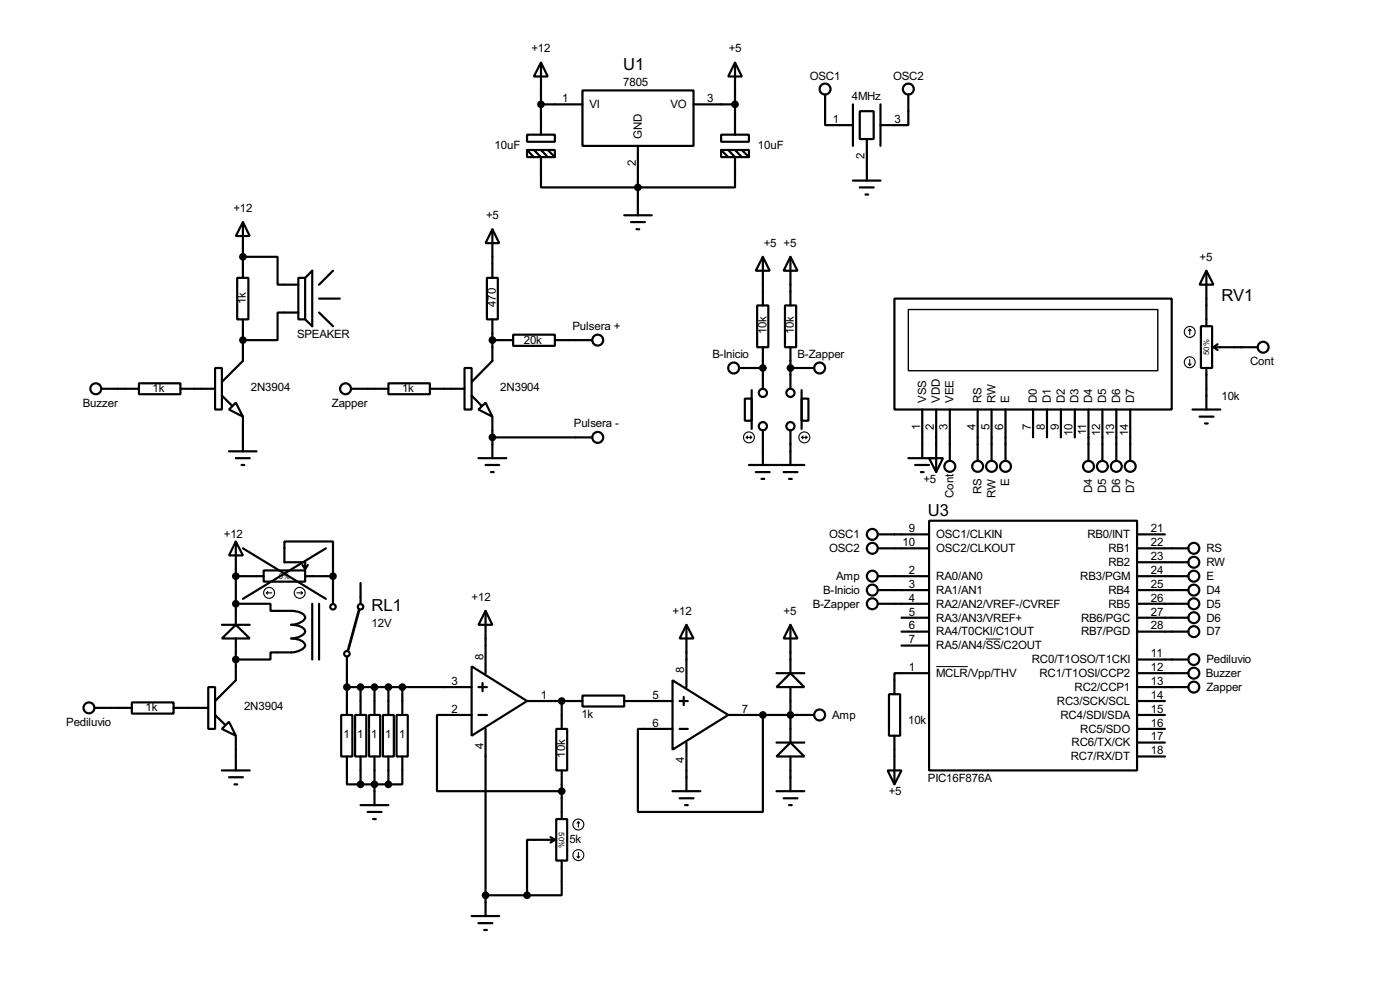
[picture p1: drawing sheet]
<svg xmlns="http://www.w3.org/2000/svg" width="256mm" height="180mm" viewBox="0 0 256 180" stroke-linecap="round" stroke-linejoin="round" font-family="sans-serif">
<g fill="none" stroke="#000" stroke-width=".4">
<path d="M99.1 11.5l1.3 2.5h-2.6zM99.1 19.1h7.6M99.1 11.5v13.2M106.7 16.6h20.4v10.1h-20.4zM127.1 19.1h7.6M134.7 11.5l1.2 2.5h-2.5zM134.7 11.5v13.2M151.2 17.3v5.6h5.1M156.3 19.1v7.6M161.3 19.1v7.6M166.4 17.3v5.6h-5.1M96.6 24.7h5.1v1.3h-5.1z"/>
<path d="M96.6 27.5h5.1v1.3h-5.1zM96.6 27.5l1.2 1.3M97.8 27.5l1.3 1.3v5.5h35.6v-5.5l-1.3-1.3M99.1 27.5l1.3 1.3M100.4 27.5l1.3 1.3M114.4 39.4h5M116.9 26.7v12.7M132.1 24.7h5.1v1.3h-5.1zM132.1 27.5h5.1v1.3h-5.1zM132.1 27.5l1.3 1.3M134.7 27.5l1.2 1.3M135.9 27.5l1.3 1.3"/>
<path d="M156.3 33.1h5M157.5 20.4h2.6v5.1h-2.6zM157.5 34.3h2.6M158.6 35.6h.5M158.8 25.5v7.6M43.5 50.9h2v7.6h-2zM44.5 40.7l1.3 2.5h-2.6zM44.5 47h6.4v5.1h3.8M44.5 40.7v10.2M44.5 58.5v7.6l-3.8 3.8M54.7 50.9h1.2v7.6h-1.2zM54.7 57.2h-3.8v5.1h-6.4"/>
<path d="M55.9 50.9l1.3-1.3v10.1l-1.3-1.2M58.5 54.7h3.8M58.5 57.2l2.5 2.5M61 49.6l-2.5 2.5M89.2 50.9h2v7.6h-2zM90.2 42l1.3 2.5h-2.5zM90.2 42v8.9M90.2 58.5v7.6l-3.8 3.8M115.6 40.7h2.6M116.6 42h.5M138.7 55.9h2.1v7.7h-2.1zM139.8 47l1.2 2.6h-2.5z"/>
<path d="M139.8 47v8.9M143.8 55.9h2.1v7.7h-2.1zM144.8 47l1.3 2.6h-2.5zM144.8 47v8.9M163.9 54.7h50.8v20.3h-50.8zM220 59.7h2.1v7.7h-2.1zM221 49.6l1.3 2.5h-2.5zM221 49.6v10.1M18.6 71.2h6.9M25.5 70.2h7.6v2h-7.6zM33.1 71.2h6.3M39.4 67.4h1.3v7.6h-1.3z"/>
<path d="M40.7 72.4l1.8 1.8M43.2 73.7l1.3 2.6-2.5-1.3zM44.5 76.3v6.3M64.3 71.2h6.9M71.2 70.2h7.6v2h-7.6zM78.8 71.2h6.3M85.1 67.4h1.3v7.6h-1.3zM86.4 72.4l1.8 1.8M87.7 75l1.3-1.3 1.2 2.6zM90.2 76.3v7.6M90.2 62.3h3.8M94 61.3h7.7v2h-7.7z"/>
<path d="M101.7 62.3h6.8M135.4 67.4h4.4M136.5 73h1.2v4h-1.2zM137.7 71.4v7.1M139.8 63.6v7.6M139.8 78.8v6.3M144.8 63.6v7.6M144.8 78.8v6.3M144.8 67.4h4.4M146.9 73h1.2v4h-1.2zM146.9 71.4v7.1M169 75v8.9"/>
<path d="M171.5 75v11.4M174 75v9.4M179.1 75v9.4M181.7 75v9.4M184.2 75v9.4M189.3 75v5.1M191.8 75v5.1M194.4 75v5.1M196.9 75v5.1M199.4 75v9.4M202 75v9.4M204.5 75v9.4"/>
<path d="M207.1 75v9.4M218.5 75h5.1M219.8 76.3h2.5M220.8 77.5h.5M221 67.4v7.6M222.3 63.6h8.1M222.3 63.6l.8 .5M223.1 63l-.8 .6M42 82.6h5M43.2 99.1l1.3 2.6h-2.5zM43.2 99.1v15.3M43.2 83.9h2.6"/>
<path d="M44.3 85.1h.5M87.7 83.9h5.1M89 85.1h2.5M90 86.4h.5M90.2 80.1h18.3M137.2 85.1h10.2M138.5 86.4h2.5M139.5 87.7h.5M143.6 86.4h2.5M144.6 87.7h.5M160.8 97.8h9.4M166.4 83.9h5.1"/>
<path d="M167.7 85.1h2.5M168.7 86.4h.5M170.2 95.3h38.1v45.7h-38.1zM170.2 83.9h2.6l-1.3 2.5zM208.3 97.8h5.1M40.7 116.9l2.5-2.5 2.6 2.5zM40.7 114.4h5.1M43.2 110.5h6.4v1.3a20 20 0 0 1 5 .2 1.47 1.47 0 0 1 1.3 1.1 2.7 2.7 0 0 1-2.5 1.3 3.2 3.2 0 0 1 2.4 .8 .86 .86 0 0 1-.7 1.2l-1.1 .4-.6 .1a2.33 2.33 0 0 1 2.5 1.3 2.68 2.68 0 0 1-2.5 1.2h-3.8v1.3h-6.4M43.2 105.5h5.1M43.2 116.9v7.6l-3.8 3.8M44.5 100.4l15.2 9.2M48.3 104.4h7.6v2.1h-7.6z"/>
<path d="M55.4 103.4l.5 .8M55.9 104.2v-1.3h-3.8v-3.8h8.9v6.4M55.9 105.5h5.1M56.4 103.4l-.5 .8M57.2 110.5v10.2M58.5 110.5v10.2M59.7 100.4l-15.2 9.2M61 105.5v5M66.1 106.7v3.8M89 111.8l1.2 2.6h-2.5zM89 111.8v11.4M125.8 114.4l1.3 2.5h-2.6z"/>
<path d="M125.8 114.4v11.4M144.8 114.4l1.3 2.5h-2.5zM144.8 114.4v8.8M160.8 110.5h9.4M160.8 108h9.4M160.8 100.4h9.4M160.8 105.5h9.4M165.2 115.6h5M165.2 113.1h5M165.2 118.2h5M208.3 115.6h9.4M208.3 113.1h9.4"/>
<path d="M208.3 110.5h9.4M208.3 108h9.4M208.3 100.4h9.4M208.3 102.9h9.4M208.3 105.5h9.4M17.3 129.6h6.9M24.2 128.6h7.6v2h-7.6zM31.8 129.6h6.4M38.2 125.8h1.2v7.6h-1.2zM39.4 130.9l1.8 1.7M40.7 133.4l1.3-1.3 1.2 2.6zM43.2 134.7v6.3"/>
<path d="M62.5 130.9h2.1v7.6h-2.1zM63.6 138.5v5.1h2.5M63.6 125.8h22.8M63.6 120.2v10.7M65.1 130.9h2v7.6h-2zM66.1 125.8v5.1M66.1 138.5v5.1M67.6 130.9h2.1v7.6h-2.1zM68.6 125.8v5.1M68.6 138.5v8.9M70.2 130.9h2v7.6h-2zM71.2 125.8v5.1"/>
<path d="M71.2 138.5v5.1M72.7 130.9h2v7.6h-2zM73.7 138.5v5.1h-2.5M73.7 125.8v5.1M86.4 122l10.2 6.3-10.2 6.4zM86.4 130.9h-6.3v13.9h22.8M87.7 130.9h1.5M87.7 125.8h1.5M88.4 125v1.5M89 133.4v34.3M96.6 128.3h10.1M101.9 133.4h2v7.6h-2z"/>
<path d="M102.9 128.3v5.1M106.7 127.3h7.7v2h-7.7zM114.4 128.3h8.8M123.2 124.5l10.2 6.4-10.2 6.3zM124.5 128.3h1.5M124.5 133.4h1.5M125.3 127.6v1.5M125.8 135.9v8.9M133.4 130.9h15.8M139.8 130.9v17.7h-22.9v-15.2h6.3M142.3 138.5l2.5-2.6 2.6 2.6zM142.3 123.2h5.1"/>
<path d="M142.3 135.9h5.1M144.8 123.2l2.6 2.6h-5.1zM144.8 125.8v10.1M144.8 138.5v6.3M162.9 127.1h2v7.6h-2zM163.9 134.7v8.9M170.2 123.2h-6.3v3.9M208.3 130.9h5.1M208.3 125.8h9.4M208.3 123.2h9.4M208.3 120.7h9.4M208.3 128.3h5.1"/>
<path d="M208.3 133.4h5.1M208.3 135.9h5.1M208.3 138.5h5.1M40.7 141h5.1M42 142.3h2.5M43 143.6h.5M66.1 143.6h5.1M66.1 147.4h5.1M67.4 148.6h2.5M68.4 149.9h.5M100.9 153.2l.8 .5M101.7 153.7h-5.1v10.2"/>
<path d="M101.7 153.7l-.8 .5M101.9 149.9h2v7.6h-2zM102.9 157.5v6.4h-6.3M102.9 141v8.9M123.2 144.8h5.1M124.5 146.1h2.6M125.5 147.4h.5M142.3 144.8h5.1M143.6 146.1h2.5M144.6 147.4h.5M162.6 141h2.6l-1.3 2.6zM86.4 167.7h5.1"/>
<path d="M87.7 169h2.5M88.7 170.2h.5M89 163.9h7.6"/>
<circle cx="151.1" cy="16.3" r="1"/>
<circle cx="166.4" cy="16.3" r="1"/>
<circle cx="17.5" cy="71.2" r="1"/>
<circle cx="63.3" cy="71.2" r="1"/>
<circle cx="109.5" cy="62.3" r="1"/>
<circle cx="134.4" cy="67.4" r="1"/>
<circle cx="139.7" cy="71.9" r=".75"/>
<circle cx="139.7" cy="78" r=".75"/>
<circle cx="144.8" cy="71.9" r=".75"/>
<circle cx="144.8" cy="78" r=".75"/>
<circle cx="150.1" cy="67.4" r="1"/>
<circle cx="231.4" cy="63.6" r="1"/>
<circle cx="109.5" cy="80.1" r="1"/>
<circle cx="159.8" cy="97.8" r="1"/>
<circle cx="174" cy="85.4" r="1"/>
<circle cx="179.1" cy="85.4" r="1"/>
<circle cx="181.6" cy="85.4" r="1"/>
<circle cx="184.2" cy="85.4" r="1"/>
<circle cx="199.4" cy="85.4" r="1"/>
<circle cx="201.9" cy="85.4" r="1"/>
<circle cx="204.5" cy="85.4" r="1"/>
<circle cx="207" cy="85.4" r="1"/>
<circle cx="61" cy="111.1" r=".5"/>
<circle cx="63.5" cy="119.7" r=".5"/>
<circle cx="66" cy="111.1" r=".5"/>
<circle cx="159.8" cy="108" r="1"/>
<circle cx="159.8" cy="105.5" r="1"/>
<circle cx="159.8" cy="110.5" r="1"/>
<circle cx="159.8" cy="100.4" r="1"/>
<circle cx="218.7" cy="105.5" r="1"/>
<circle cx="218.7" cy="110.5" r="1"/>
<circle cx="218.7" cy="113.1" r="1"/>
<circle cx="218.7" cy="108" r="1"/>
<circle cx="218.7" cy="115.6" r="1"/>
<circle cx="218.7" cy="102.9" r="1"/>
<circle cx="218.7" cy="100.4" r="1"/>
<circle cx="16.3" cy="129.6" r="1"/>
<circle cx="150.1" cy="130.9" r="1"/>
<circle cx="218.7" cy="123.2" r="1"/>
<circle cx="218.7" cy="125.8" r="1"/>
<circle cx="218.7" cy="120.7" r="1"/>
</g>
<g fill="none" stroke="#000" stroke-width=".2">
<path d="M137 79.8l-.3 .3M137.5 79.8l.2 .3M147.1 79.8l-.2 .3M147.6 79.8l.3 .3M217.7 66.6l.3 .3M218 60.3l-.3 .2M218 60.3l.2 .2M218 60.3v1M218 65.8v1.1M218.2 66.6l-.2 .3M136.7 80.1h1M136.7 80.1l.3 .2"/>
<path d="M137.7 80.1l-.2 .2M146.9 80.1h1M146.9 80.1l.2 .2M147.9 80.1l-.3 .2M48.8 108.5l.3 .3M48.8 108.5h1M49.1 108.3l-.3 .2M54.4 108.5h1M55.2 108.3l.2 .2M55.4 108.5l-.2 .3M105.7 156.8l.3 .2M106 150.4l.2 .3"/>
<path d="M106 150.4l-.3 .3M106 150.4v1M106 156v1M106.2 156.8l-.2 .2"/>
<circle cx="217.9" cy="60.8" r="1"/>
<circle cx="217.9" cy="66.3" r="1"/>
<circle cx="137.2" cy="80.1" r="1"/>
<circle cx="147.3" cy="80.1" r="1"/>
<circle cx="49.3" cy="108.5" r="1"/>
<circle cx="54.9" cy="108.5" r="1"/>
<circle cx="105.9" cy="156.5" r="1"/>
<circle cx="105.9" cy="150.9" r="1"/>
</g>
<g fill="#000" stroke="#000" stroke-width=".4">
<circle cx="99.1" cy="19.1" r=".5"/>
<circle cx="134.6" cy="19.1" r=".5"/>
<circle cx="116.8" cy="34.3" r=".5"/>
<circle cx="44.5" cy="47" r=".5"/>
<circle cx="44.5" cy="62.3" r=".5"/>
<circle cx="90.2" cy="62.3" r=".5"/>
<circle cx="139.7" cy="67.4" r=".5"/>
<circle cx="144.8" cy="67.4" r=".5"/>
<circle cx="90.2" cy="80.1" r=".5"/>
<circle cx="43.2" cy="105.5" r=".5"/>
<circle cx="43.2" cy="110.5" r=".5"/>
<circle cx="61" cy="105.5" r=".5"/>
<circle cx="43.2" cy="120.7" r=".5"/>
<circle cx="63.5" cy="125.8" r=".5"/>
<circle cx="66" cy="125.8" r=".5"/>
<circle cx="68.6" cy="125.8" r=".5"/>
<circle cx="71.1" cy="125.8" r=".5"/>
<circle cx="73.7" cy="125.8" r=".5"/>
<circle cx="102.9" cy="128.3" r=".5"/>
<circle cx="139.7" cy="130.9" r=".5"/>
<circle cx="144.8" cy="130.9" r=".5"/>
<circle cx="66" cy="143.6" r=".5"/>
<circle cx="68.6" cy="143.6" r=".5"/>
<circle cx="71.1" cy="143.6" r=".5"/>
<circle cx="102.9" cy="144.8" r=".5"/>
<circle cx="88.9" cy="163.9" r=".5"/>
<circle cx="96.5" cy="163.9" r=".5"/>
</g>
<path d="M180.6 117h2.7M171.5 122h5.8" fill="none" stroke="#000" stroke-width=".18"/>
<path d="M166.4 56.7h45.7v11.2h-45.7z" fill="none" stroke="#000" stroke-width=".25"/>
<path d="M65.8 111.6l-2 7.3" fill="none" stroke="#000" stroke-width=".5"/>
<g font-size="3.4">
<text x="114.2" y="12.7">U1</text>
<text x="223.8" y="55.1">RV1</text>
<text x="170" y="94.5">U3</text>
<text x="68.1" y="111.8">RL1</text>
</g>
<g font-size="2.4">
<text x="97.4" y="9.6">+12</text>
<text x="133.5" y="9.6">+5</text>
<text x="114.2" y="15.7">7805</text>
<text x="148.4" y="14.7">OSC1</text>
<text x="163.6" y="14.7">OSC2</text>
<text x="103" y="18.7">1</text>
<text x="108" y="19.8">VI</text>
<text x="122.8" y="19.8">VO</text>
<text x="129.6" y="18.7">3</text>
<text x="152.6" y="22.5">1</text>
<text x="156.1" y="18.3">4MHz</text>
<text x="163.9" y="22.5">3</text>
<text x="90.6" y="27.2">10uF</text>
<text x="117.6" y="25.4" transform="rotate(-90 117.6 25.4)">GND</text>
<text x="138.9" y="27.2">10uF</text>
<text x="158.4" y="29.1" transform="rotate(-90 158.4 29.1)">2</text>
<text x="116.4" y="30.4" transform="rotate(-90 116.4 30.4)">2</text>
<text x="42.8" y="38.8">+12</text>
<text x="89.1" y="40.1">+5</text>
<text x="139.9" y="45.2">+5 +5</text>
<text x="219.8" y="47.7">+5</text>
<text x="45.1" y="55.7" transform="rotate(-90 45.1 55.7)">1k</text>
<text x="90.9" y="56.2" transform="rotate(-90 90.9 56.2)">470</text>
<text x="54.5" y="61.8">SPEAKER</text>
<text x="96" y="62.9">20k</text>
<text x="104.9" y="60.4">Pulsera +</text>
<text x="130.5" y="65.5">B-Inicio</text>
<text x="140.4" y="61.2" transform="rotate(-90 140.4 61.2)">10k</text>
<text x="145.5" y="61.2" transform="rotate(-90 145.5 61.2)">10k</text>
<text x="146.1" y="65.5">B-Zapper</text>
<text x="28" y="71.8">1k</text>
<text x="45.9" y="71.6">2N3904</text>
<text x="73.7" y="71.8">1k</text>
<text x="91.7" y="71.6">2N3904</text>
<text x="229" y="66.7">Cont</text>
<text x="15.2" y="74.4">Buzzer</text>
<text x="60.8" y="74.4">Zapper</text>
<text x="169.7" y="73.7" transform="rotate(-90 169.7 73.7)">VSS</text>
<text x="172.2" y="73.7" transform="rotate(-90 172.2 73.7)">VDD</text>
<text x="174.7" y="73.7" transform="rotate(-90 174.7 73.7)">VEE</text>
<text x="179.8" y="73.7" transform="rotate(-90 179.8 73.7)">RS</text>
<text x="182.4" y="73.7" transform="rotate(-90 182.4 73.7)">RW</text>
<text x="184.9" y="73.7" transform="rotate(-90 184.9 73.7)">E</text>
<text x="190" y="73.7" transform="rotate(-90 190 73.7)">D0</text>
<text x="192.5" y="73.7" transform="rotate(-90 192.5 73.7)">D1</text>
<text x="195.1" y="73.7" transform="rotate(-90 195.1 73.7)">D2</text>
<text x="197.6" y="73.7" transform="rotate(-90 197.6 73.7)">D3</text>
<text x="200.1" y="73.7" transform="rotate(-90 200.1 73.7)">D4</text>
<text x="202.7" y="73.7" transform="rotate(-90 202.7 73.7)">D5</text>
<text x="205.2" y="73.7" transform="rotate(-90 205.2 73.7)">D6</text>
<text x="207.8" y="73.7" transform="rotate(-90 207.8 73.7)">D7</text>
<text x="223.8" y="73.3">10k</text>
<text x="105.2" y="78.2">Pulsera -</text>
<text x="168.6" y="78.7" transform="rotate(-90 168.6 78.7)">1</text>
<text x="171.1" y="78.7" transform="rotate(-90 171.1 78.7)">2</text>
<text x="173.6" y="78.7" transform="rotate(-90 173.6 78.7)">3</text>
<text x="178.7" y="78.7" transform="rotate(-90 178.7 78.7)">4</text>
<text x="181.3" y="78.7" transform="rotate(-90 181.3 78.7)">5</text>
<text x="183.8" y="78.7" transform="rotate(-90 183.8 78.7)">6</text>
<text x="188.9" y="78.7" transform="rotate(-90 188.9 78.7)">7</text>
<text x="191.4" y="78.7" transform="rotate(-90 191.4 78.7)">8</text>
<text x="194" y="78.7" transform="rotate(-90 194 78.7)">9</text>
<text x="196.5" y="79.8" transform="rotate(-90 196.5 79.8)">10</text>
<text x="199" y="79.7" transform="rotate(-90 199 79.7)">11</text>
<text x="201.6" y="79.8" transform="rotate(-90 201.6 79.8)">12</text>
<text x="204.1" y="79.8" transform="rotate(-90 204.1 79.8)">13</text>
<text x="206.7" y="79.8" transform="rotate(-90 206.7 79.8)">14</text>
<text x="169.2" y="88.4">+5</text>
<text x="184.9" y="89" transform="rotate(-90 184.9 89)">E</text>
<text x="174.7" y="91.1" transform="rotate(-90 174.7 91.1)">Cont</text>
<text x="179.8" y="90.5" transform="rotate(-90 179.8 90.5)">RS</text>
<text x="182.4" y="91.1" transform="rotate(-90 182.4 91.1)">RW</text>
<text x="200.1" y="90.3" transform="rotate(-90 200.1 90.3)">D4</text>
<text x="202.7" y="90.3" transform="rotate(-90 202.7 90.3)">D5</text>
<text x="205.2" y="90.3" transform="rotate(-90 205.2 90.3)">D6</text>
<text x="207.8" y="90.3" transform="rotate(-90 207.8 90.3)">D7</text>
<text x="41" y="98.5">+12</text>
<text x="151.9" y="98.5">OSC1</text>
<text x="151.9" y="101.1">OSC2</text>
<text x="165.4" y="100">10</text>
<text x="166.5" y="97.4">9</text>
<text x="171.5" y="98.5">OSC1/CLKIN</text>
<text x="171.5" y="101.1">OSC2/CLKOUT</text>
<text x="199.2" y="98.5">RB0/INT</text>
<text x="203.1" y="101.1">RB1</text>
<text x="210.9" y="100">22</text>
<text x="210.9" y="97.4">21</text>
<text x="221" y="101.1">RS</text>
<text x="153.2" y="106.2">Amp</text>
<text x="166.5" y="105.1">2</text>
<text x="166.5" y="107.6">3</text>
<text x="171.5" y="106.2">RA0/AN0</text>
<text x="197.9" y="106.2">RB3/PGM</text>
<text x="203.1" y="103.6">RB2</text>
<text x="210.9" y="107.6">25</text>
<text x="210.9" y="105.1">24</text>
<text x="210.9" y="102.5">23</text>
<text x="221" y="103.6">RW</text>
<text x="221" y="106.2">E</text>
<text x="86.4" y="110">+12</text>
<text x="123.2" y="112.5">+12</text>
<text x="143.6" y="112.5">+5</text>
<text x="148.9" y="111.2">B-Zapper</text>
<text x="150.8" y="108.7">B-Inicio</text>
<text x="166.5" y="110.1">4</text>
<text x="166.5" y="112.7">5</text>
<text x="171.5" y="108.7">RA1/AN1</text>
<text x="171.5" y="111.2">RA2/AN2/VREF-/CVREF</text>
<text x="171.5" y="113.8">RA3/AN3/VREF+</text>
<text x="198.1" y="113.8">RB6/PGC</text>
<text x="203.1" y="111.2">RB5</text>
<text x="203.1" y="108.7">RB4</text>
<text x="210.9" y="112.7">27</text>
<text x="210.9" y="110.1">26</text>
<text x="221" y="113.8">D6</text>
<text x="221" y="111.2">D5</text>
<text x="221" y="108.7">D4</text>
<text x="68.1" y="114.8">12V</text>
<text x="166.5" y="115.2">6</text>
<text x="166.5" y="117.8">7</text>
<text x="171.5" y="116.3">RA4/T0CKI/C1OUT</text>
<text x="171.5" y="118.9">RA5/AN4/SS/C2OUT</text>
<text x="198.1" y="116.3">RB7/PGD</text>
<text x="210.9" y="115.2">28</text>
<text x="221" y="116.3">D7</text>
<text x="82.7" y="125.4">3</text>
<text x="88.6" y="120.7" transform="rotate(-90 88.6 120.7)">8</text>
<text x="125.4" y="123.2" transform="rotate(-90 125.4 123.2)">8</text>
<text x="166.5" y="122.8">1</text>
<text x="171.5" y="123.9">MCLR/Vpp/THV</text>
<text x="189" y="121.4">RC0/T1OSO/T1CKI</text>
<text x="190.4" y="123.9">RC1/T1OSI/CCP2</text>
<text x="210.9" y="122.8">12</text>
<text x="210.9" y="125.4">13</text>
<text x="210.9" y="120.3">11</text>
<text x="220.9" y="123.9">Buzzer</text>
<text x="221" y="121.4">Pediluvio</text>
<text x="26.7" y="130.2">1k</text>
<text x="44.7" y="130">2N3904</text>
<text x="82.7" y="130.5">2</text>
<text x="99.1" y="127.9">1</text>
<text x="106.5" y="131.4">1k</text>
<text x="119.6" y="127.9">5</text>
<text x="135.9" y="130.5">7</text>
<text x="152.5" y="131.6">Amp</text>
<text x="193.6" y="129">RC3/SCK/SCL</text>
<text x="194.3" y="131.6">RC4/SDI/SDA</text>
<text x="196.8" y="126.5">RC2/CCP1</text>
<text x="210.9" y="127.9">14</text>
<text x="210.9" y="130.5">15</text>
<text x="221" y="126.5">Zapper</text>
<text x="12.1" y="132.8">Pediluvio</text>
<text x="63" y="135.2">1</text>
<text x="65.5" y="135.2">1</text>
<text x="68" y="135.1">1</text>
<text x="70.6" y="135.2">1</text>
<text x="73.1" y="135.1">1</text>
<text x="88.6" y="137.1" transform="rotate(-90 88.6 137.1)">4</text>
<text x="119.6" y="133">6</text>
<text x="166.4" y="132.6">10k</text>
<text x="196.3" y="136.6">RC6/TX/CK</text>
<text x="197.9" y="134.1">RC5/SDO</text>
<text x="210.9" y="135.5">17</text>
<text x="210.9" y="133">16</text>
<text x="103.6" y="138.6" transform="rotate(-90 103.6 138.6)">10k</text>
<text x="125.4" y="139.6" transform="rotate(-90 125.4 139.6)">4</text>
<text x="170" y="143.1">PIC16F876A</text>
<text x="196.1" y="139.2">RC7/RX/DT</text>
<text x="210.9" y="138.1">18</text>
<text x="162.8" y="145.5">+5</text>
<text x="104.3" y="154.2">5k</text>
</g>
<g font-size="1.6">
<text x="221.5" y="65" transform="rotate(-90 221.5 65)">50%</text>
<text x="51.1" y="106">0%</text>
<text x="102.4" y="152.3" transform="rotate(90 102.4 152.3)">50%</text>
</g>
</svg>
